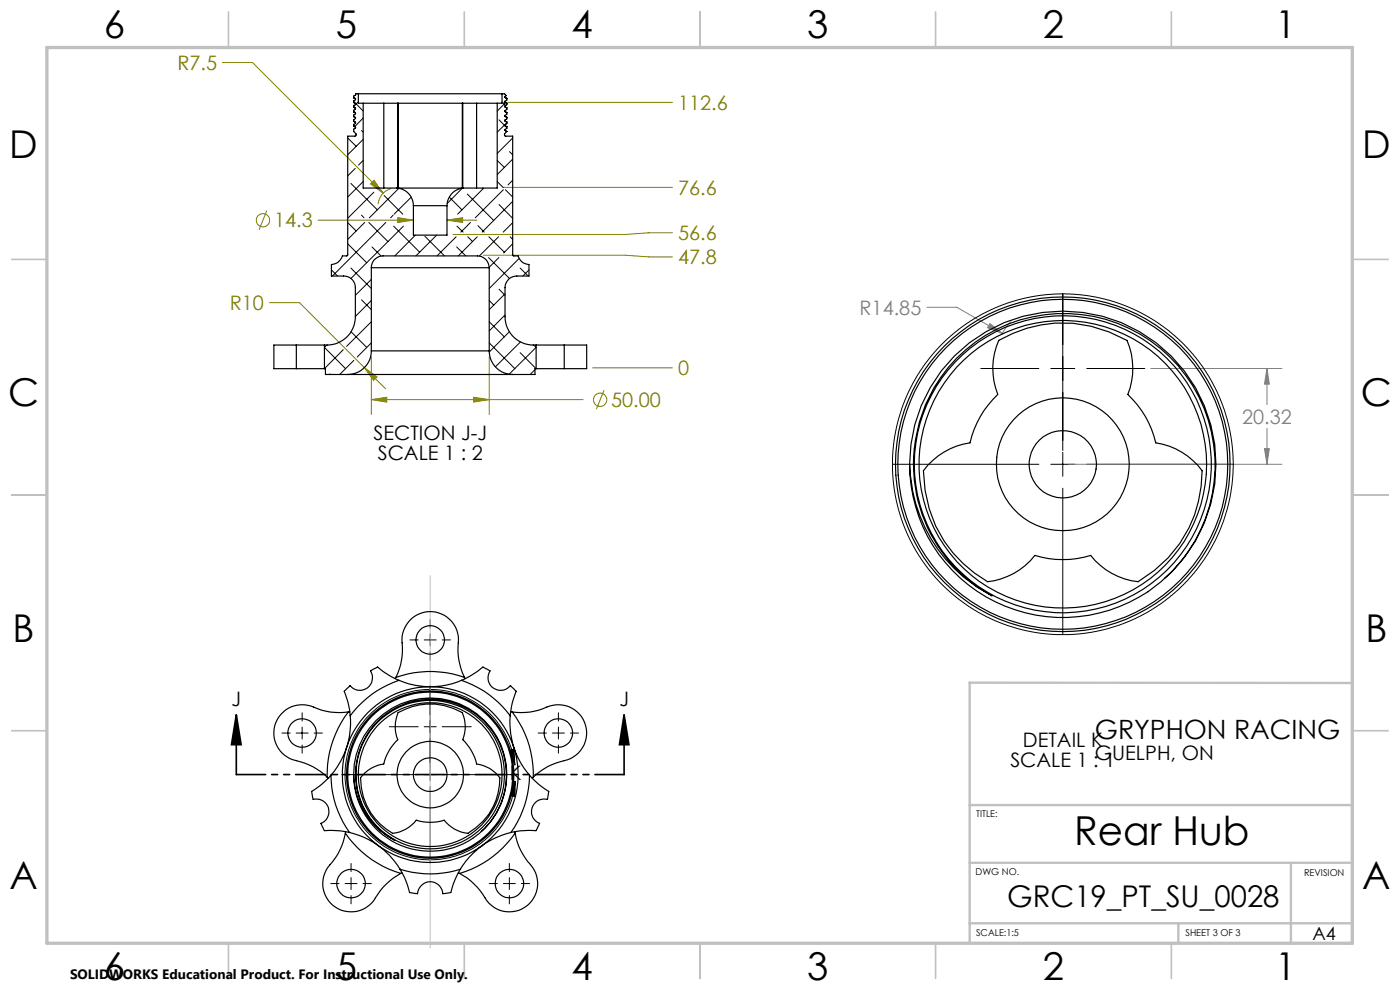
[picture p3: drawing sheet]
<svg xmlns="http://www.w3.org/2000/svg" width="297mm" height="210mm" viewBox="0 0 297 210" stroke-linecap="round" stroke-linejoin="round" font-family="sans-serif">
<g fill="none" stroke="#808000" stroke-width=".21">
<path d="M47.2 13.3h6.4l27.7 27.7M79.3 38.3l2 2.7-2.7-2zM83 40a3.6 3.6 0 0 0-2.8 3.3M106.8 39.7h35.9M107.8 21.7h34.9M56.6 44.7l-1.6 4M67.5 46.7h20.2M84.4 46.2l3.3 .5-3.3 .5zM94.8 46.7l3.3-.5v1zM94.8 46.7h6.4M102.6 54.1h30.1l5 .4h5M142.7 49.4h-5l-5 .3h-36.6"/>
<path d="M57.2 64.2h6.3l13.8 13.8M77.3 78l2.7 2-.7 .7zM77.3 78l4.5 4.5M78.8 75.7v12.2M103.8 75.7v12.2M125.7 78h17M78.8 84.8l3.3-.5v1zM78.8 84.8h44.9M100.5 84.3l3.3 .5-3.3 .5zM128.1 82.8l-1.6 4"/>
<circle cx="55.8" cy="46.7" r="1.4"/>
<circle cx="127.3" cy="84.8" r="1.41"/>
</g>
<g fill="none" stroke="#000" stroke-width=".21">
<path d="M208.1 78.2h12.3M222.9 78.2h5.1M225.5 62.3v33.3M230.5 78.2h12.4M189.3 98.5h31.1M222.9 98.5h5.1M225.5 95.9v5.1M230.5 98.5h31.1M225.5 103.6v31M87 135.7h1.7M90 135.7h2.5M91.3 131.4v1.8"/>
<path d="M91.3 134.5v2.5M91.3 138.3v1.7M93.8 135.7h1.8M59.8 155.5h1.8M62.8 155.5h2.6M64.1 151.2v1.8M64.1 154.2v2.6M64.1 158v1.8M66.6 155.5h1.8M82.6 154.2h6.1M90 154.2h2.5M91.3 145.5v17.4"/>
<path d="M93.8 154.2h6.2M108.1 159.2l.9-.2 .2 3.3zM114.2 155.5h1.7M117.2 155.5h2.5M118.5 151.2v1.8M118.5 154.2v2.6M118.5 158v1.8M121 155.5h1.7M72.5 164.3h16.2M90 164.3h2.5M91.3 163v2.6M91.3 166.9v16.2"/>
<path d="M93.8 164.3h16.2M109.2 162.3a18.1 18.1 0 0 0-27.4-13.4 18.1 18.1 0 0 0-.5 30.5 18.1 18.1 0 0 0 27.8-12.6l.2-1.1M109.3 165.7v3.3l-1-.2zM70.2 187.4h1.7M73.2 187.4h2.5M74.5 183.2v1.7M74.5 186.2v2.5M74.5 190v1.7M77 187.4h1.8M103.8 187.4h1.7M106.8 187.4h2.5M108.1 183.2v1.7"/>
<path d="M108.1 186.2v2.5M108.1 190v1.7M110.6 187.4h1.8"/>
</g>
<path d="M50.1 151.6l1.1 6.4h-2.1zM50.1 151.6v12.7M132.4 151.6l1 6.4h-2zM132.4 151.6v12.7" fill="none" stroke="#000" stroke-width=".35"/>
<path d="M196.6 65.2h6.4l9.6 5.5M210 68.6l2.6 2.1-3.1-1.2zM214.5 68.2l-.9 1-1.2 1.8M244.1 78.2h27.9M268.8 78.2v7.6M268.8 78.2l.5 3.3h-1zM226.7 98.5h45.3M268.3 95.2h1l-.5 3.3zM268.8 90.9v7.6" fill="none" stroke="#808080" stroke-width=".21"/>
<path d="M132.4 164.3h-82.3" fill="none" stroke="#000" stroke-width=".35" stroke-dasharray="6.3 1.3 1.3 1.3 1.3 1.3" stroke-dashoffset=".1"/>
<path d="M91.3 122.1v79" fill="none" stroke="#c0c0c0" stroke-width=".21"/>
<g fill="none" stroke="#c0c0c0" stroke-width=".35">
<path d="M48.5 2.5v7.5M98.5 2.5v7.5M148.5 2.5v7.5M198.5 2.5v7.5M248.5 2.5v7.5M2.5 55h7.5M287 55h7.5M2.5 105h7.5M287 105h7.5M2.5 155h7.5M287 155h7.5M48.5 200v7.5"/>
<path d="M98.5 200v7.5M148.5 200v7.5M198.5 200v7.5M248.5 200v7.5"/>
</g>
<path d="M286.9 144.9l-81.2-.1v55.3M205.7 170.8h81.2M205.7 195.9h81.2M205.7 183h81.2M250 195.8v4.2M273.9 183.1v17" fill="none" stroke="#c0c0c0" stroke-width=".5"/>
<path d="M9.9 10.1h277v190h-277z" fill="none" stroke="#c0c0c0" stroke-width=".7"/>
<g fill="#000">
<path d="M132.4 151.6l1 6.4h-2zM50.1 151.6l1.1 6.4h-2.1z"/>
<path d="M108.1 159.2l.9-.2 .2 3.3zM109.3 165.7v3.3l-1-.2z"/>
</g>
<path d="M78.8 84.8l3.3-.5v1zM100.5 84.3l3.3 .5-3.3 .5zM77.3 78l2 2.7 .7-.7zM84.4 46.2l3.3 .5-3.3 .5zM94.8 46.7l3.3-.5v1zM79.3 38.3l-.7 .7 2.7 2z" fill="#808000"/>
<path d="M268.8 78.2l.5 3.3h-1zM268.3 95.2h1l-.5 3.3zM210 68.6l-.5 .9 3.1 1.2z" fill="#808080"/>
<g fill="none" stroke="#000" stroke-width=".25">
<path d="M76 19.9h-.5l-.1 .3-.4 .2v.3M76 19.9h30.5M76 19.9v2h1M106.5 19.9h.5l.4 .4-.3 .2v.2l.4 .2M106.5 19.9v2h-1M75 26.7l.4 .3M75 25.7l.4 .3M75 24.7l.4 .3M75 23.7l.4 .3M75 22.7l.4 .3M75 21.7l.4 .3M75 20.7l.4 .3"/>
<path d="M75 20.7h.1M75 23.7h.1M75 22.7h.1M75 24.7h.1M75 21.7h.1M75 25.7h.1M75 26.7h.1M75.4 27v.2l-.4 .2v.5l.5 .5v.4l-1.7 .1v25.2l-.2 .2h-1a2.53 2.53 0 0 1-2.3 1.8v2.5h2.6a2.45 2.45 0 0 1 2.5 2.4v6.2a6 6 0 0 1-6.6 6M75.4 26v.2l-.4 .2v.3M75.4 25v.1l-.4 .3v.3M75.4 24v.2l-.4 .2v.3M75.4 23v.2l-.4 .2v.3"/>
<path d="M75.4 22v.1l-.4 .3v.3M75.4 21v.2l-.4 .2v.3M77 21.9h4.4M77 21.9v18h7.2M81.4 21.9h3M81.4 21.9v18M84.2 39.9a3.7 3.7 0 0 1 3.5 3.7M84.2 39.9h14.1M84.4 21.9h.1M84.4 21.9v18M84.5 21.9h13.6M84.5 21.9v18"/>
<path d="M98.1 21.9h.1M98.1 21.9v18M98.2 21.9h2.9M98.2 21.9v18M98.3 39.9a3.7 3.7 0 0 0-3.5 3.7M101.1 21.9h4.4M101.1 21.9v18M105.5 21.9v18h-7.2M107.1 27.6l.4 .3M107.1 26.7l.4 .2M107.1 25.6l.4 .3M107.1 24.7l.4 .2"/>
<path d="M107.1 23.6l.4 .3M107.1 22.6l.4 .3M107.1 21.7l.4 .2M107.1 20.6l.4 .3M107.1 23.7l.4 .2M107.5 20.9h.1M107.5 23.9h.1M107.5 22.9h.1M107.5 24.9h.1M107.5 21.9h.1M107.5 25.9h.1M107.5 26.9h.1"/>
<path d="M107.5 27.9h.1M107.5 27.9l-.5 .5 .2 .5h1.6v25.2l.1 .2h1a2.44 2.44 0 0 0 2.3 1.8v2.5h-2.6a2.45 2.45 0 0 0-2.5 2.4v6.2a6 6 0 0 0 6.6 6M107.5 20.9v.3l-.4 .3v.2M107.5 21.9v.3l-.4 .3v.1M107.5 22.9v.3l-.4 .3v.2M107.5 23.9v.3l-.4 .3v.2M107.5 24.9v.3l-.4 .3v.1M107.5 25.9v.3l-.4 .2v.3M107.5 26.9v.3l-.4 .3v.1M78.8 56.8a2.45 2.45 0 0 1 2.5-2.5h20a2.57 2.57 0 0 1 2.5 2.5M78.8 56.8h25M78.8 56.8v17.6"/>
<path d="M87.7 43.6h7.1M87.7 43.6v6.3h7.1v-6.3M103.8 56.8v17.6M62.9 73.2h5.9M62.9 78.2h5.9M62.9 73.2h-4.8v5h4.8M62.9 73.2v5M68.8 78.2h.2v1.2h4.8M68.8 73.2v5M73.8 79.4h35M78.8 74.4a5 5 0 0 1-5 5M78.8 74.4h25"/>
<path d="M103.8 74.4a5 5 0 0 0 5 5M113.7 73.2h6M113.7 78.2h6M113.7 73.2v5M113.7 78.2h-.2v1.2h-4.7M119.7 73.2h4.8v5h-4.8M119.7 73.2v5M202.9 76a32.2 32.2 0 0 1 46.5 1 32.2 32.2 0 0 1-3.1 46.4 32.5 32.5 0 0 1-34.6 4.5 32.5 32.5 0 0 1-18.7-29.4 32.1 32.1 0 0 0 17.4 27.9 31.9 31.9 0 0 1-7.5-50.4zM211.9 72.2a26.7 26.7 0 0 1 27.2 0 14.9 14.9 0 0 1 .2 11.5 20.1 20.1 0 0 1 5.9 10.2 15 15 0 0 1 9.8 6 26.9 26.9 0 0 1-13.6 23.5 14.8 14.8 0 0 1-10-5.6 20.4 20.4 0 0 1-11.9 0 14.6 14.6 0 0 1-10 5.6 26.8 26.8 0 0 1-13.6-23.5 14.9 14.9 0 0 1 9.9-6 20.4 20.4 0 0 1 5.9-10.2 14.7 14.7 0 0 1 .2-11.5zM193 98.5a32.5 32.5 0 0 1 45.7-29.7 32.5 32.5 0 0 1 8.4 53.8M73.5 158.6a18.7 18.7 0 0 0 6.8 20.8M73.5 158.6a16.5 16.5 0 0 1-3.3 5.8"/>
<path d="M73.9 151a22.1 22.1 0 0 0-4.5 13.8M73.9 151a13.4 13.4 0 0 1-8-1.3 6 6 0 0 0-7.6 4.3 6 6 0 0 0 4.6 7.4 13.2 13.2 0 0 1 6.5 3.4M74.2 151h-.3M74.3 151.8v3.3l-.8 3.5M80 153.1a16.1 16.1 0 0 1 26.9 7.2 16.1 16.1 0 0 1-19.6 19.8 16.2 16.2 0 0 1-12.3-15.8 16.1 16.1 0 0 0 8.7 14 15.9 15.9 0 0 1-3.7-25.2zM84 143.7a21.8 21.8 0 0 1 14.5 0M84 143.7a14.1 14.1 0 0 0 1.3-8 6 6 0 0 1 6.8-5.9 6 6 0 0 1 5.1 7.5l.2 2.8 .4 1.8 .7 1.8M84 143.7l-.1 .2M84.5 151.2a13.6 13.6 0 0 1 13.6 0 7.4 7.4 0 0 1 .1 5.7 10.5 10.5 0 0 1 2.9 5.2 7.1 7.1 0 0 1 4.9 2.9 13.5 13.5 0 0 1-6.7 11.8 7.3 7.3 0 0 1-5.1-2.8 9.8 9.8 0 0 1-5.9 0 7.3 7.3 0 0 1-5 2.8 13.4 13.4 0 0 1-6.8-11.8 7.3 7.3 0 0 1 4.9-2.9 10.2 10.2 0 0 1 3-5.2 7.6 7.6 0 0 1 .1-5.7zM84.6 144.3a16.5 16.5 0 0 0 6.7 1.4M84.6 144.3a21.2 21.2 0 0 0-10.3 7.5M84.6 144.3a17.3 17.3 0 0 1-4.5-2.8l-1.5 .8a2.68 2.68 0 0 1-.7 3.6 2.68 2.68 0 0 1-3.6-.5l-1.3 1.2a16.4 16.4 0 0 1 1.3 5.2"/>
<path d="M91.3 145.7a18.7 18.7 0 0 0-17.8 12.9M91.3 145.7a18.6 18.6 0 0 1 17.7 12.9M97.9 144.3a16.4 16.4 0 0 1-6.6 1.4M97.9 144.3a21.2 21.2 0 0 1 10.3 7.5M97.9 144.3a18.3 18.3 0 0 0 4.5-2.8l1.6 .8a2.67 2.67 0 0 0 .6 3.6 2.67 2.67 0 0 0 3.7-.5l1.2 1.2a16.4 16.4 0 0 0-1.3 5.2M98.5 143.7l.2 .3M108.2 151.8a17.3 17.3 0 0 0 .8 6.8M108.4 151h.3M108.7 151a21.8 21.8 0 0 1 4.4 13.8M108.7 151a13.4 13.4 0 0 0 8-1.3 6 6 0 0 1 7.5 4.3 6 6 0 0 1-4.5 7.4 13.1 13.1 0 0 0-6.6 3.4M109 158.6a18.7 18.7 0 0 1-6.8 20.8M109 158.6l.4 1.1a16.8 16.8 0 0 0 2.9 4.7"/>
<path d="M69.4 164.8l.2 .3M70.2 164.4a21 21 0 0 0 4 12.2M70.2 164.4a16 16 0 0 1-4.1 3.5l.3 1.7a2.68 2.68 0 0 1 3.3 1.7 2.68 2.68 0 0 1-1.6 3.4l.7 1.5a18.4 18.4 0 0 1 5.4 .4M73.3 176.7a21.7 21.7 0 0 0 11.7 8.6M73.3 176.7a14.2 14.2 0 0 1-3.7 7.3 6 6 0 0 0 1.6 8.5 6 6 0 0 0 8.5-2.1 14.1 14.1 0 0 1 5.3-5.1M73.3 176.4v.3M74.2 176.6l.7 .2a16.4 16.4 0 0 1 5.4 2.6M75 164.3a16.2 16.2 0 0 1 22.9-14.8 16.2 16.2 0 0 1 4.2 26.9M80.3 179.4a18.8 18.8 0 0 0 21.9 0M80.3 179.4a16.5 16.5 0 0 1 4.6 5M102.2 179.4l-1 .8a16.5 16.5 0 0 0-3.6 4.2M108.4 176.6a17 17 0 0 0-6.2 2.8"/>
<path d="M109.2 176.5l.1 .2M109.3 176.7a21.9 21.9 0 0 1-11.8 8.6M109.3 176.7a13.8 13.8 0 0 0 3.7 7.3 6 6 0 0 1-2.1 8.7 6 6 0 0 1-8.5-3.1l-1.9-2.1a11 11 0 0 0-3-2.2M112.3 164.4a21 21 0 0 1-3.9 12.2M112.3 164.4a16 16 0 0 0 4.1 3.5l-.3 1.7a2.68 2.68 0 0 0-3.2 1.7 2.68 2.68 0 0 0 1.6 3.4l-.8 1.5a18.4 18.4 0 0 0-5.3 .4M113.1 164.8l-.2 .3M84.9 184.4a21.1 21.1 0 0 0 12.7 0M84.9 184.4a17.3 17.3 0 0 1 2 4.9l1.7 .3a2.69 2.69 0 0 1 2.7-2.6 2.69 2.69 0 0 1 2.6 2.6l1.7-.3a17.3 17.3 0 0 1 2-4.9M85.3 185.2l-.3 .1M97.2 185.1l.3 .2"/>
<circle cx="225.5" cy="98.5" r="7.1"/>
<circle cx="225.5" cy="98.5" r="31.5"/>
<circle cx="225.5" cy="98.5" r="35"/>
<circle cx="225.5" cy="98.5" r="14.1"/>
<circle cx="225.5" cy="98.5" r="35.5"/>
<circle cx="225.5" cy="98.5" r="30.5"/>
<circle cx="91.3" cy="135.7" r="3"/>
<circle cx="64.1" cy="155.5" r="3"/>
<circle cx="118.5" cy="155.5" r="3"/>
<circle cx="91.3" cy="164.3" r="7.1"/>
<circle cx="91.3" cy="164.3" r="15.2"/>
<circle cx="91.3" cy="164.3" r="3.6"/>
<circle cx="91.3" cy="164.3" r="17.5"/>
<circle cx="91.3" cy="164.3" r="17.8"/>
<circle cx="91.3" cy="164.3" r="15.7"/>
<circle cx="74.5" cy="187.4" r="3"/>
<circle cx="108.1" cy="187.4" r="3"/>
</g>
<g fill="none" stroke="#000" stroke-width=".21">
<path d="M73.8 29.3l1.8 1.7M74.4 38.9l5.6 5.6M75 21.5l2 2.1M75.4 35.7l-1.6 1.6M76 21.6l-1 1M76.7 27.7l.3 .3M77 25l-1.8 1.9M77 29.6l-3.2 3.2M77 34l-.9 1M77 38.5l-3.2 3.3M84.4 39.9l.1 .1M84.6 39.9l-6.2 6.3"/>
<path d="M98.1 39.9l-3.2 3.3M102.4 39.9l.1 .1M102.6 39.9l-5.5 5.5M105.5 38.5l1.3 1.3M105.5 34l1.5 1.5M105.9 25.4l1.6 1.7M106.5 21.6l.8 .8M107.3 21.8l-1.8 1.8M107.5 26l-2 2M108.1 32.2l.7 .6M108.8 29.3l-3.3 3.3M108.8 33.8l-3.3 3.2"/>
<path d="M108.8 38.2l-1 1M70.3 57.2l1.3 1.4M73.8 51.7l4 4M73.8 47.2l1.8 1.8M74.4 56.9l4.4 4.3M76.7 45.6l.5 .6M77.4 47.2l-3.6 3.6M78.2 47.2l4.1 4.1M78.8 59.3l-3.4 3.3M78.9 52.4l2 1.9M79.3 40.8l-5.4 5.4M81.5 41.5l3.9 3.9"/>
<path d="M81.8 47.2l-11.3 11.4M83.4 45.6l-.5 .6M83.5 48l5.5 5.5M85.6 48l-11.2 11.1M87.2 41.8l-3.6 3.6M88.1 49.9l-4.4 4.4M90.1 50.1l4.2 4.2M92.6 49.9l-4.4 4.4M95.3 41.8l2.7 2.7M96.8 50.2l-4.1 4.1M96.9 52.4l1.9 1.9M96.9 48l1.3 1.2"/>
<path d="M99.1 48l-1.3 1.2M99.1 41.2l5.6 5.6M99.2 50.2l1.1 1.1M99.8 47.2l-.7 .7M101.2 50.2l-4 4.1M101.4 47.9l1.3 1.3M103.6 54.6l4.5 4.5M103.7 50.2l3.3 3.3M105.8 50.2l-4.1 4.1M105.8 54.6l-2 2.1M105.9 43.4l2.9 2.9M106.8 40.2l-6 6"/>
<path d="M107.2 40.2l1.6 1.6M108.2 50.2l.6 .6M108.8 42.7l-6.5 6.5M108.8 47.2l-2 2M108.8 51.7l-1.9 1.9M110.1 54.8l-6.3 6.4M110.3 56.9l1.7 1.7M112.2 57.2l-1.3 1.4M69.3 73.2l-.5 .5 4.5 4.5M70 79.3l.1 .1M72.8 74.2l-4 4M74.5 70.4l3.3 3.3"/>
<path d="M75.1 76.4l-3 3M75.4 66.8l.2 .1M76.7 63.6l2.1 2.1M78.8 63.7l-3.4 3.4M78.8 68.3l-5.3 5.2M78.8 72.7l-3 3M103.8 72.7l5.4 5.5M103.8 68.3l3.2 3.2M103.8 63.7l.9 1M105.9 61.3l1.2 1.3M107.1 62.3l-3.3 3.4M107.1 66.8l-3.3 3.4"/>
<path d="M108.1 70.4l-4.3 4.3M110.3 74.8l3.4 3.4M110.4 72.5l-5.3 5.3M113.2 73.2l.5 .5-5.7 5.7M113.5 78.4l-1 1M113.7 78.2h.1"/>
<circle cx="225.5" cy="98.5" r="36.1"/>
</g>
<text font-size="8.5" x="227.9" y="179.3">Rear Hub</text>
<g font-size="8.1">
<text x="22" y="8">6</text>
<text x="71.2" y="8">5</text>
<text x="121.2" y="8">4</text>
<text x="171.3" y="8">3</text>
<text x="221.3" y="8">2</text>
<text x="270.5" y="8">1</text>
<text x="2" y="33.6">D</text>
<text x="289" y="33.6">D</text>
<text x="1.7" y="86.1">C</text>
<text x="288.7" y="86.1">C</text>
<text x="2.7" y="136.1">B</text>
<text x="289.7" y="136.1">B</text>
<text x="2" y="188.6">A</text>
<text x="289" y="188.6">A</text>
<text x="22" y="208">6</text>
<text x="71.2" y="208">5</text>
<text x="121.2" y="208">4</text>
<text x="171.3" y="208">3</text>
<text x="221.3" y="208">2</text>
<text x="270.5" y="208">1</text>
</g>
<text font-size="6.3" x="213.7" y="192.5">GRC19_PT_SU_0028</text>
<text font-size="5.6" x="232.3" y="156.7">GRYPHON RACING</text>
<g font-size="4.2" fill="#808000">
<text x="37.6" y="14.8">R7.5</text>
<text x="143.9" y="23.3">112.6</text>
<text x="143.9" y="41.3">76.6</text>
<text x="58.1" y="48.3">14.3</text>
<text x="143.9" y="51">56.6</text>
<text x="143.9" y="56.1">47.8</text>
<text x="48.8" y="65.8">R10</text>
<text x="143.9" y="79.6">0</text>
<text x="129.7" y="86.3">50.00</text>
</g>
<g font-size="4.2" fill="#808080">
<text x="182.3" y="66.8">R14.85</text>
<text x="263.5" y="89.9">20.32</text>
</g>
<g font-size="4.2">
<text x="79.3" y="93.4">SECTION J-J</text>
<text x="80.1" y="97.6">SCALE 1 : 2</text>
<text x="49.1" y="149.8">J</text>
<text x="131.4" y="149.8">J</text>
<text x="217" y="158.5">DETAIL K</text>
<text x="232.3" y="161.2">GUELPH, ON</text>
<text x="108.1" y="165.5">K</text>
<text x="214.3" y="162.7">SCALE 1 : 1</text>
</g>
<text font-size="3.9" x="278.4" y="199.3">A4</text>
<text font-size="2.9" x="14.9" y="207.6">SOLIDWORKS Educational Product. For Instructional Use Only.</text>
<g font-size="2">
<text x="207.1" y="173.3">TITLE:</text>
<text x="207" y="185.5">DWG NO.</text>
<text x="276.7" y="185.9">REVISION</text>
<text x="207.1" y="198.6">SCALE:1:5</text>
<text x="251.5" y="198.6">SHEET 3 OF 3</text>
</g>
</svg>
